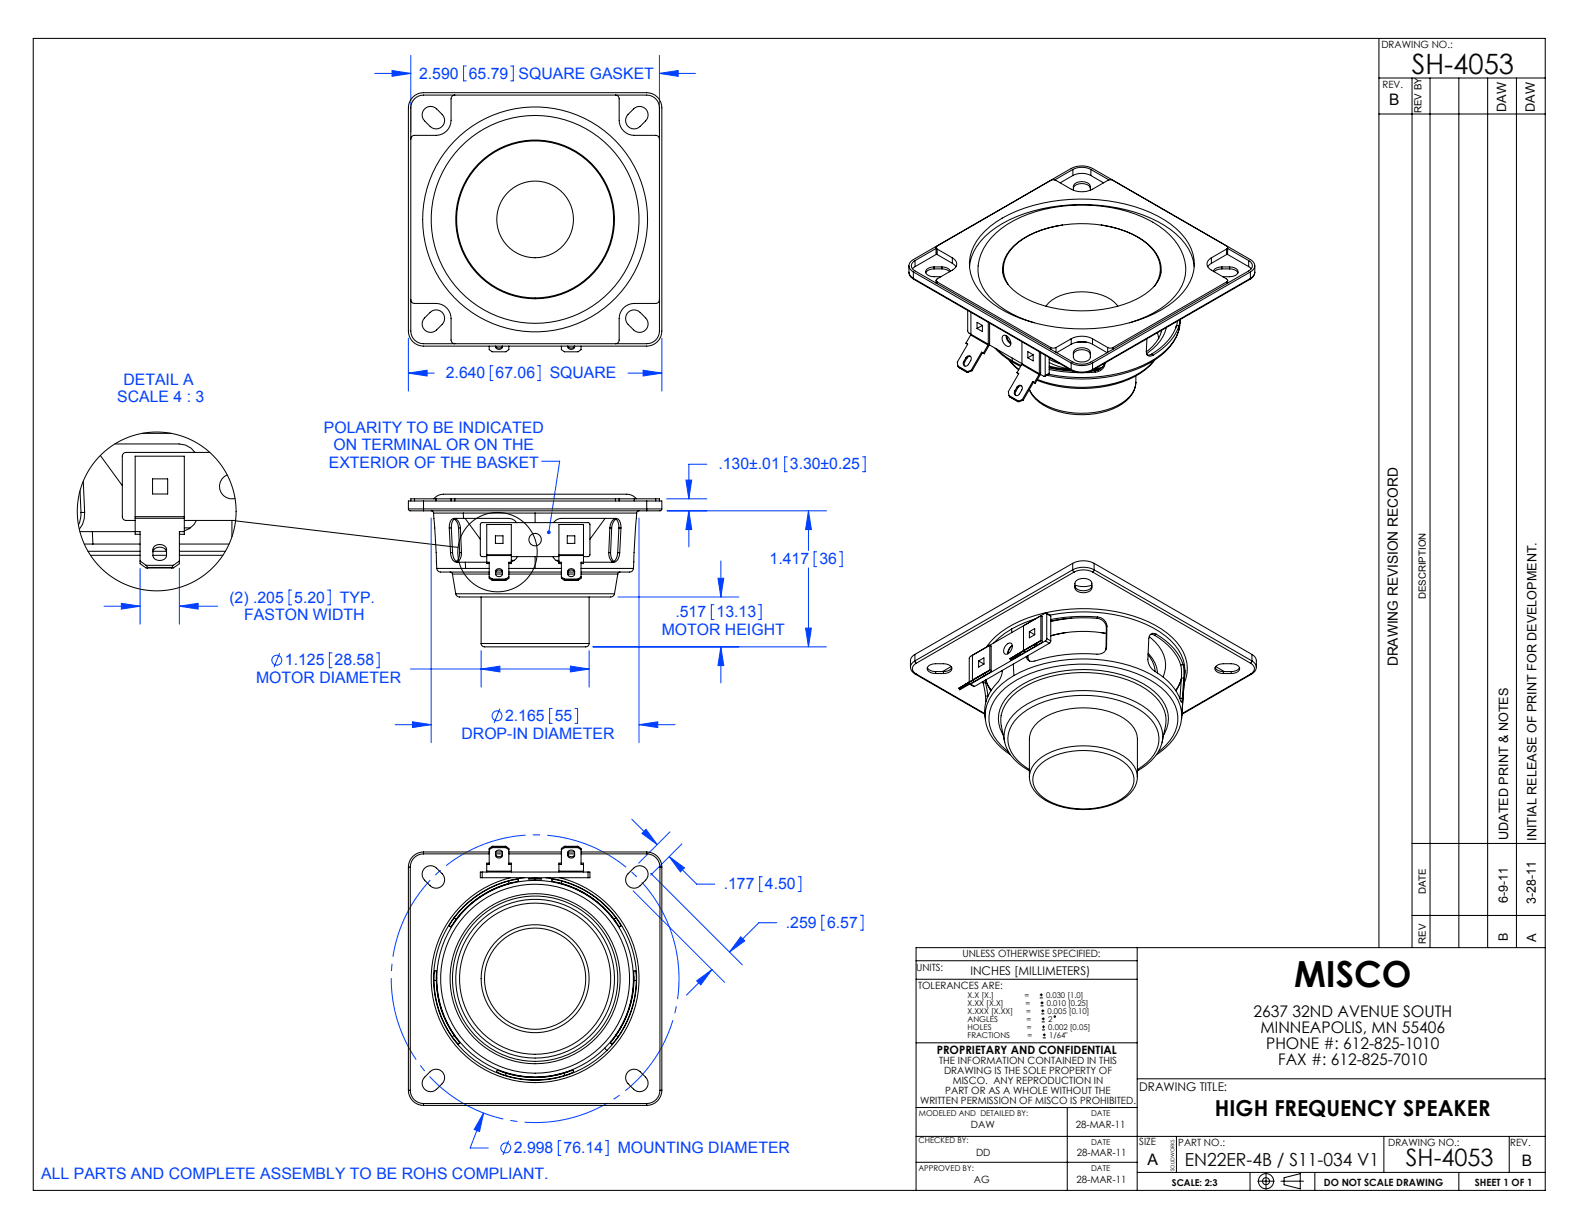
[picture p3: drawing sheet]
<svg xmlns="http://www.w3.org/2000/svg" width="279mm" height="216mm" viewBox="0 0 279 216" stroke-linecap="round" stroke-linejoin="round" font-family="sans-serif">
<g fill="none" stroke="#0040ff" stroke-width=".18">
<path d="M66.1 13h6.4M69.2 12.4l3.3 .6-3.3 .5zM72.5 9.8v13.5M82.2 11.6h-.4v2.7h.4M90.1 11.6h.4v2.7h-.4M116.3 13l3.3-.6v1.1zM116.3 9.8v13.5M116.3 13h6.4M72 59.7v9.3M116.7 59.7v9.3M72 65.8l3.3-.5v1zM72 65.8h4.6"/>
<path d="M87 64.5h-.5v2.6h.5M94.8 64.5h.5v2.6h-.5M110.8 65.8h5.9M113.4 65.3l3.3 .5-3.3 .5zM76.1 91.4v39.6M95.5 81.4h3.2l-1.9 12.5M112.7 91.4v39.6M117.6 88h7.1M117.7 90.1h28.1M121 84.7h1l-.5 3.3zM121.5 90.1l.5 3.3h-1zM121.5 90.1v6.4"/>
<path d="M124.7 81.9h-3.2v6.1M127.2 99v6.3M138.9 80.6h-.5v2.6h.5M142.6 90.1l.5 3.3h-1zM142.6 90.1v7M144.1 97.3h-.5v2.6h.5M148.1 97.3h.4v2.6h-.4M152.1 80.6h.5v2.6h-.5M18.4 106.9h6.3M21.4 106.4l3.3 .5-3.3 .5zM24.7 100.2v9.9M31.6 106.9l3.3-.5v1z"/>
<path d="M31.6 100.2v9.9M31.6 106.9h6.8M49.3 115.2l-1 2.5M51.4 104.1h-.4v2.6h.4M57.8 104.1h.4v2.6h-.4M58.6 115.2h-.5v2.6h.5M66.4 115.2h.5v2.6h-.5M72.4 118h31.5M84.9 118l3.3-.5v1zM84.9 114.8v6.4M100.6 117.5l3.3 .5-3.3 .5zM103.9 114.8v6.4"/>
<path d="M104.6 114.1h41.2M109 105.3h21.3M125.9 106.7h-.4v2.6h.4M126.6 102h1.1l-.5 3.3zM127.2 114.1l.5 3.3h-1.1zM127.2 114.1v6.4M133.8 106.7h.4v2.6h-.4M142.1 110.8h1l-.5 3.3zM142.6 100.2v13.9M69.7 127.8h6.4M72.8 127.3l3.3 .5-3.3 .5zM88.2 125l-1 2.5"/>
<path d="M97.4 125h-.5v2.6h.5M101.4 125h.5v2.6h-.5M112.7 127.8l3.3-.5v1zM112.7 127.8h6.4M111.4 144.5l4.5 4.5M111.7 157.1l16.1 16.2M113.9 146.3l2 2.7-2.7-2zM114.8 154l16.1 16.2M118 151.1l2.7 2-.7 .7zM118 151.1l4.9 4.9h3.2M118.2 146.7l-5.5 5.5M120.3 148.9l-5.5 5.5"/>
<path d="M134.5 154.6h-.5v2.7h.5M140.8 154.6h.5v2.7h-.5M122.9 173l2.7-2-2 2.7zM125.6 171l-4.5 4.5M130.7 165.2l.7 .8-2.7 1.9zM137 162.8h-3.1l-5.2 5.1M145.4 161.4h-.4v2.7h.4M151.8 161.4h.4v2.7h-.4M85.3 196.3l-.7 3.3-1-.4zM85.3 196.3l-2.4 6.2h3.2M89.7 201.2l-1 2.5M98.9 201.2h-.4v2.6h.4"/>
<path d="M106.8 201.2h.5v2.6h-.5"/>
<circle cx="48.8" cy="116.5" r=".87"/>
<circle cx="87.7" cy="126.3" r=".87"/>
<circle cx="89.2" cy="202.5" r=".87"/>
</g>
<g fill="none" stroke="#000" stroke-width=".18">
<path d="M5.9 6.8h266.7v203.2h-266.7zM243.2 6.8v160.4M243.2 13.8h29.4M249.1 13.8v153.4M252.2 13.8v153.4M257.3 13.8v153.4M262.4 13.8v153.4M267.5 13.8v153.4M243.2 20.1h29.4M41.5 91.9l39.3 4.7M249.1 148.8h23.5M161.6 172.7h39"/>
<path d="M161.6 169.5h39M183.4 176h.5M183.4 175.5h.5M183.5 177.4h.6M183.5 176.9h.6M183.7 178.8h.5M183.7 178.3h.5M183.7 175.2v.5M183.7 179.7h.6M183.8 176.6v.6M183.9 178v.6M184 179.4v.6"/>
<path d="M200.6 167.2v42.8M249.1 161.5h23.5M272.6 167.2h-111v42.8M161.6 183.9h39M161.6 195.4h39M183.7 180.3h.6M183.8 181.7h.5M183.8 181.1h.5M183.9 183.1h.6M183.9 182.5h.6M184.1 180.9v.5M184.2 182.3v.5"/>
<path d="M188.3 195.4v14.6M200.6 190.3h72M161.6 200.4h111M161.6 205h39M200.6 206.8h72M207.5 200.4v6.4M220.5 206.8v3.2M221.9 208.3h2.9M223.3 206.9v2.9M225.9 208.3h4M226.5 207.7l2.9-.7v2.7l-2.9-.7zM231.9 206.8v3.2"/>
<path d="M244.1 200.4v6.4M257.3 206.8v3.2M266.2 200.4v6.4"/>
<circle cx="87.8" cy="97.4" r="7"/>
<circle cx="186.1" cy="179.3" r=".13"/>
<circle cx="223.3" cy="208.3" r="1.34"/>
<circle cx="223.3" cy="208.3" r=".62"/>
</g>
<path d="M118.7 165.2a25.4 25.4 0 0 0-42.5-10.2 25.4 25.4 0 0 0 11.6 42.1 25.4 25.4 0 0 0 31.2-30.5l-.3-1.4" fill="none" stroke="#0040ff" stroke-width=".18" stroke-dasharray="15.2 1.3 1.3 1.3" stroke-dashoffset="4.1" stroke-linecap="butt"/>
<g fill="#0040ff">
<path d="M96.6 93.6a.34 .34 0 0 1 .5 .2 .34 .34 0 0 1-.3 .4v-.3v.3a.34 .34 0 0 1-.3-.2 .34 .34 0 0 1 .1-.4z"/>
<path d="M85.3 196.3l-.7 3.3-1-.4z"/>
<path d="M100.6 117.5l3.3 .5-3.3 .5zM84.9 118l3.3-.5v1zM142.6 90.1l.5 3.3h-1zM142.1 110.8h1l-.5 3.3zM121.5 90.1l.5 3.3h-1zM121 84.7h1l-.5 3.3zM72.8 127.3l3.3 .5-3.3 .5zM112.7 127.8l3.3-.5v1zM126.6 102h1.1l-.5 3.3zM127.2 114.1l.5 3.3h-1.1zM116.3 13l3.3-.6v1.1zM69.2 12.4l3.3 .6-3.3 .5zM113.4 65.3l3.3 .5-3.3 .5zM72 65.8l3.3-.5v1zM130.7 165.2l.7 .8-2.7 1.9zM122.9 173l2.7-2-2 2.7zM118 151.1l2.7 2-.7 .7zM113.9 146.3l2 2.7-2.7-2zM21.4 106.4l3.3 .5-3.3 .5zM31.6 106.9l3.3-.5v1z"/>
</g>
<g fill="none" stroke="#000" stroke-width=".18">
<path d="M72.8 17.1a2.67 2.67 0 0 1 1.9-.8h39.4a2.67 2.67 0 0 1 2.6 2.7v39.4a2.67 2.67 0 0 1-2.6 2.7h-39.4a2.67 2.67 0 0 1-2.7-2.7v-39.4a2.67 2.67 0 0 1 .8-1.9zM73.1 17.4a2.24 2.24 0 0 1 1.6-.6h39.4a2.24 2.24 0 0 1 2.2 2.2v39.4a2.24 2.24 0 0 1-2.2 2.2h-39.4a2.24 2.24 0 0 1-2.2-2.2v-39.4a2.24 2.24 0 0 1 .6-1.6zM74.9 19.2a1.5 1.5 0 0 1 2.1 0 2.37 2.37 0 0 1 1.4 2.4 1.5 1.5 0 0 1-2.5 .7 2.37 2.37 0 0 1-1.4-2.4zM80.2 16.8a.66 .66 0 0 0-.6 .6v3.8a2.66 2.66 0 0 1-2.7 2.7h-3.8a.66 .66 0 0 0-.6 .6M108.6 16.8a.66 .66 0 0 1 .6 .6v3.8a2.66 2.66 0 0 0 2.7 2.7h3.8a.66 .66 0 0 1 .6 .6M110.8 20.2a2.38 2.38 0 0 1 2.4-1.4 1.5 1.5 0 0 1 .7 2.5 2.37 2.37 0 0 1-2.4 1.4 1.5 1.5 0 0 1-.7-2.5zM187.4 39.7a15.8 15.8 0 0 0-8.6 3.7 5 5 0 0 0-1.5 6 10.3 10.3 0 0 0 5.8 4.2 23.5 23.5 0 0 0 18.1-1.2 6.1 6.1 0 0 0 3.6-4.7 6.2 6.2 0 0 0-3.1-5.3 17.2 17.2 0 0 0-7.4-2.7M187.4 39.7h.1M189.2 29.9a3.5 3.5 0 0 1 3.2 0M189.2 31a3.5 3.5 0 0 1 3.2 0M189.2 29.9l-3.2 1.8M189.2 31l-2.2 1.3"/>
<path d="M189.2 29.9v1.1M189.3 33.6v-.7a1.55 1.55 0 0 1 2-.8 1.08 1.08 0 0 1 1 .8v.7M189.3 33.2a1.55 1.55 0 0 1 2-.8 1.08 1.08 0 0 1 1 .8M192.4 29.9l3.2 1.8M192.4 31l2.3 1.3M192.4 29.9v1.1M194.2 39.7h.1M196.3 31.8h-.8l-2.8 1.6a4.2 4.2 0 0 1-3.8 0l-2.7-1.6h-.8l-20.1 11.6a.28 .28 0 0 0-.2 .3 .28 .28 0 0 0 .2 .2M72.5 52.9a.66 .66 0 0 0 .6 .6h3.8a2.66 2.66 0 0 1 2.7 2.7v3.8a.66 .66 0 0 0 .6 .6M75.9 55.1a1.5 1.5 0 0 1 2.1 0 1.5 1.5 0 0 1 0 2.1 2.38 2.38 0 0 1-2.4 1.4 1.5 1.5 0 0 1-.7-2.5zM110.8 55.1a1.5 1.5 0 0 1 2.1 0 2.38 2.38 0 0 1 1.4 2.4 1.5 1.5 0 0 1-2.5 .7 2.38 2.38 0 0 1-1.4-2.4zM116.3 52.9a.66 .66 0 0 1-.6 .6h-3.8a2.66 2.66 0 0 0-2.7 2.7v3.8a.66 .66 0 0 1-.6 .6"/>
<path d="M160.3 48a1.33 1.33 0 0 0 .8 1.1M160.3 46.9v1.1M160.3 48a1.42 1.42 0 0 0 .9 1.3M161.1 48a1.15 1.15 0 0 1-.8-1.1 1.15 1.15 0 0 1 .8-1.1l27.8-16.1a4.2 4.2 0 0 1 3.8 0l27.9 16.1a1.15 1.15 0 0 1 .7 1.1 1.15 1.15 0 0 1-.7 1.1M161.1 49.1l.1 .2M161.1 48l27.8 16M161.1 49.1l27.8 16.1M161.1 48v1.1M161.2 49.3l27.8 16M161.4 46a.97 .97 0 0 0-.7 .9 .97 .97 0 0 0 .7 .9l27.8 16.1a3.5 3.5 0 0 0 3.2 0l27.9-16.1a.97 .97 0 0 0 .6-.9 .97 .97 0 0 0-.6-.9M161.4 47l-.5 .4M161.4 46v1"/>
<path d="M164.8 47.1a1.41 1.41 0 0 0-1.5 .8 1.24 1.24 0 0 0 1.5 .9h1.2M164.8 47.4a1.56 1.56 0 0 0-1.5 .7M164.8 47.1h1.3M164.8 47.1v.3M164.8 47.4h1.3M165.1 43.7v.9l.2 .3M165.1 49.5v.4M165.1 43.8l-3.7 2.2M165.2 44.8l-3.8 2.2M165.3 43.9l2.7 1.6M165.3 49.7l20 11.6M165.3 44.9l2.7 1.5"/>
<path d="M165.3 43.9v1M165.3 49.7v.3M166.1 47.1a1.49 1.49 0 0 1 1.5 .8M166.1 47.4a1.75 1.75 0 0 1 1.4 .5M166.1 47.1v.3M168 45.5a1.15 1.15 0 0 1 .8 1.1 1.15 1.15 0 0 1-.8 1l-2.7 1.6a.28 .28 0 0 0-.2 .3 .28 .28 0 0 0 .2 .2M168 46.4l.6 .6M168 45.5v.9M170.7 54.8l.1 3.8 3.5 2.1M171 47a9.5 9.5 0 0 1 4.7-6.8 29.3 29.3 0 0 1 19.7-3.8 21.8 21.8 0 0 1 12.9 5.8 8 8 0 0 1 2.3 4.8M171.2 59.1l-.8 1.4 .3 .2-1.8 3.2 .1 .7M171.2 59.1l3.1 1.8"/>
<path d="M171.3 55.1l-.1 4M172.5 46.9a7.4 7.4 0 0 0 2.8 6.3 18.2 18.2 0 0 0 7.1 3.7M172.5 46.9a9.5 9.5 0 0 1 4.1-6.6 25.3 25.3 0 0 1 17.9-3.9 20.3 20.3 0 0 1 11.9 5.1 7.7 7.7 0 0 1 2.1 8.9 13.4 13.4 0 0 1-7.5 5.9l-1.7 .6M173.3 57.4v1.1l-1-.6M173.3 57.4l-1-.5v1M173.3 57.4l-1 .5M173.7 40.8a22.9 22.9 0 0 1 13.4-5.5 29.7 29.7 0 0 1 18.3 3.5 10 10 0 0 1 5.2 7 8.4 8.4 0 0 1-3.6 7.4 25.8 25.8 0 0 1-15.8 4.8 27.5 27.5 0 0 1-16.1-4.4 8.6 8.6 0 0 1-4-8.2 8.6 8.6 0 0 1 2.6-4.6zM174.3 56.9v3.8M174.6 57l-.1 3.7-.9 1.7M176.8 59.3l.2-.1a1.33 1.33 0 0 1 1.1 1.8 1.12 1.12 0 0 1-1.3-1.1zM177.5 59.2a1.67 1.67 0 0 0 .8 1.4M177.6 59.3l.3 .8 .4 .4"/>
<path d="M177.8 50.2a5.1 5.1 0 0 1 1.1-6.8 17.4 17.4 0 0 1 11.6-4 18.3 18.3 0 0 1 11.9 3.6 5.3 5.3 0 0 1 1.5 7l-.3 .5M184.5 54a6.9 6.9 0 0 1 5.2-2.5 9.3 9.3 0 0 1 6.8 1.8l.7 .7M188.9 59.8a4.2 4.2 0 0 1 3.8 0M188.9 59.8l-2.6 1.5M188.9 59.8v.9M192.7 59.8l2.7 1.5M192.7 59.8v.9M202.3 59.8l-.1 2.2a.68 .68 0 0 0 .8 .8l.4-.1M204.2 58.7l.2 1.1M204.9 58.3a5.9 5.9 0 0 1-2.7 3.8M205.7 57.8a7.6 7.6 0 0 1-3.4 4.6M207.4 57.5v.4"/>
<path d="M207.5 57.4a9.5 9.5 0 0 1-4.4 5.1M207.5 57.4l.5 .1M207.7 56.6l-.2 .8M208 57.5a9.8 9.8 0 0 1-4.6 5.2M208 57.8a9.7 9.7 0 0 1-5.1 6.2 26.9 26.9 0 0 1-18.2 2.2M208.2 56.4l-.2 1.1M208.2 56.4a7.5 7.5 0 0 1-3.4 6.1 23.5 23.5 0 0 1-15 4.1l-3.1-.3-1.7-.3M213.7 45.5a1.15 1.15 0 0 0-.8 1.1 1.15 1.15 0 0 0 .8 1l2.7 1.6a.28 .28 0 0 1 .1 .3 .28 .28 0 0 1-.1 .2M213.7 46.4l-.7 .6M213.7 45.5v.9M215.5 47.1a1.49 1.49 0 0 0-1.5 .8M215.5 47.4a1.75 1.75 0 0 0-1.3 .5"/>
<path d="M215.5 47.1h1.4M215.5 47.1v.3M215.5 47.4h1.4M216.4 43.4a.28 .28 0 0 1 .1 .3 .28 .28 0 0 1-.1 .2M216.4 43.9l-2.7 1.6M216.4 49.7l-20.1 11.6M216.4 43.9v1M216.4 49.7v.3M216.4 44.9l-2.7 1.5M216.4 44.8l3.9 2.2M216.5 43.7v.9l-.1 .3M216.5 49.5v.4"/>
<path d="M216.5 43.8l3.8 2.2M216.9 47.1a1.41 1.41 0 0 1 1.5 .8 1.24 1.24 0 0 1-1.5 .9h-1.2M216.9 47.4a1.56 1.56 0 0 1 1.5 .7M216.9 47.1v.3M220.3 47l.4 .4M220.3 46v1M220.5 49.3l-27.9 16M220.6 49.1l-.1 .2M220.6 48l-27.9 16M220.6 48v1.1M220.6 49.1l-27.9 16.1M221.3 48a1.36 1.36 0 0 1-.8 1.3"/>
<path d="M221.3 48a1.33 1.33 0 0 1-.7 1.1M221.3 46.9v1.1M20.3 78.3h11.3l1.1 .2 1 .6 .7 .7M25.1 76.4h5.1M37 79.8h-14.8a.67 .67 0 0 0-.6 .7v10.6a.67 .67 0 0 0 .6 .7h1.6M86.3 61.1v.6l.5 .4h2.4l.6-.4v-.6M87.4 61.1a.6 .6 0 0 0 .6 .5 .6 .6 0 0 0 .6-.5M87.4 61.1a.68 .68 0 0 0 1.2 0M99 61.1v.6l.6 .4h2.4l.5-.4v-.6M100.2 61.1a.6 .6 0 0 0 .6 .5 .6 .6 0 0 0 .6-.5 .69 .69 0 0 1-1.2 0M169 64.6l1.7 .9M169 64.6l.1 .2"/>
<path d="M169.1 64.8l1.5 .9M169.1 64.8h.1M170 63.8l.2 .1M170.2 63.9l-.1 .4 .1 .3M170.4 63.1a.5 .5 0 0 1 .7-.3 .5 .5 0 0 1 .1 .8l-.4 .7a.5 .5 0 0 1-.7 .2 .5 .5 0 0 1-.1-.7M170.4 63.1l.2 .1M170.4 63.1l-.4 .7M170.6 63.2l-.4 .7M170.7 65.5l-.1 .2M171.2 62.9h-.3l-.3 .3M171.3 65.3l.2 .1M171.3 65.3l-.6 .2"/>
<path d="M171.5 65.4l-.9 .3M173.3 62.2l-1.8 3.2M173.6 62.4l-.5-.3-1.8 3.2M174.3 60.9l-.9 1.4 .2 .1M174.3 60.7v.2M174.5 60.8l8.8 5.1M175.5 61.4a13.6 13.6 0 0 0 4.5 3.2M175.8 61.6l1.6 1.3 1.2 .8M178 63.5l1.7 1.7M178 69.8l1.7 .9M178 69.8l.1 .2M178.1 70l1.5 .9"/>
<path d="M178.1 70h.1M178.1 63.6l1.6 1.6M178.5 63.2l.1 .5M178.6 63.7l1.5 .8M179 69l.2 .1M179.2 69.1l-.1 .4 .1 .3M179.4 68.3a.5 .5 0 0 1 .7-.3 .5 .5 0 0 1 .1 .8l-.4 .7a.5 .5 0 0 1-.7 .2 .5 .5 0 0 1-.1-.7M179.4 68.3l-.4 .7M179.4 68.3l.2 .1M179.6 68.4l-.4 .7M179.7 70.7l-.1 .2M180.2 68.1h-.3l-.3 .3"/>
<path d="M180.2 64.3l-.8 1.4 .3 .2-1.8 3.2 .1 .7M180.2 64.3l3.1 1.8M180.3 60.3l-.1 4M180.3 70.5l-.6 .2M180.3 70.5l.2 .1M180.5 70.6l-.9 .3M182.2 62.6l-.9-.6v1.1M182.2 62.6v1.1l-.9-.6M182.2 62.6l-.9 .5M182.3 67.4l-1.8 3.2M182.6 67.6l-.5-.3-1.8 3.2M183.3 66.1l-.9 1.4 .2 .1"/>
<path d="M183.3 65.9v.2M183.3 62v3.9M183.5 66l.7 .4 .2-.2M183.6 62.2v3.7l-1 1.7M184.4 62.6v3.6M185.1 64.6l3.7 .6M185.1 63.4l1.9 .8M185.1 65.8l-.8 .6M185.1 65.2l2.5 .4 2.7 .1M185.1 64.9l4.1 .6M185.1 63.9a11.1 11.1 0 0 0 3.4 1.2M185.1 64.8l3.9 .6"/>
<path d="M185.1 63.1v2.7M185.1 65.8l-.7 .4M185.3 61.3l.5 .1 .5-.1M185.3 61.3v.3M186.3 61.3v.8M188.9 64a4.2 4.2 0 0 0 3.8 0M188.9 65.2a4.2 4.2 0 0 0 3.8 0M188.9 65.2l.1 .1M188.9 64v1.2M188.9 60.7a4.2 4.2 0 0 1 3.8 0M188.9 60.7l-2.5 1.5M189 65.3a4 4 0 0 0 3.6 0"/>
<path d="M189.3 62.5a1.55 1.55 0 0 1 2-.8 1.08 1.08 0 0 1 1 .8M189.6 61.7a2.1 2.1 0 0 1 2.7 .2 1.44 1.44 0 0 1-.3 1.6 2.1 2.1 0 0 1-2.6-.2 1.44 1.44 0 0 1 .2-1.6zM190 60.3h1.7M192.7 60.7l2.6 1.5M192.7 65.2l-.1 .1M192.7 64v1.2M193.1 65.4l-.6 .1M193.1 65.4l.1 .2M193.2 65.6l-1.6 .1M193.8 65.3l-1.2 .1M194.1 65.1l-1.2 .1M194.5 64.8l-1.4 .3"/>
<path d="M194.7 64.2l.1-.1a1.71 1.71 0 0 1-1.7 1.3M194.9 64v.1M194.9 64.1a1.72 1.72 0 0 1-1.7 1.5M195.4 61.3l.5 .1 .4-.1M195.4 61.3v.8M196.3 61.3v.3M200.3 67.5a5.1 5.1 0 0 1-3.3 4.3 14.2 14.2 0 0 1-13.7-.9 5 5 0 0 1-1.7-2.2M200.4 67.5a4.9 4.9 0 0 1-3.3 4 14.8 14.8 0 0 1-13.6-.6 5.2 5.2 0 0 1-1.9-2.2M200.4 66.3v1.2M203.1 62.5l-.6 .1-.3-.1M203.1 62.5l.3 .2M203.6 63.5a12.6 12.6 0 0 1-6.9 4.1 23.1 23.1 0 0 1-13.7-.7"/>
<path d="M203.7 63.5a12.7 12.7 0 0 1-8.1 4.5 22.5 22.5 0 0 1-12.7-.9M14.1 93.8h2.2M14.1 86.6l.2 3.8M14.3 90.4v.7l-.5 1.5M14.3 90.4h.6M14.7 84.9l.2 5.5M14.9 96h1.5M14.9 90.4a3.6 3.6 0 0 1-.9 2.9M15.5 97.2h9.2M16 97.9h8.7M16.3 93.8h8.4v5.6l1.1 .8h4.8l1-.8v-5.6h.9M16.3 93.8l.1 2.2"/>
<path d="M16.4 96h8.3M17.7 80.3l3.9 5.4M23.8 91.1v.3M23.8 91.1v-10.6h8.7v10.6M23.8 91.4v2.8h.9M23.8 91.4h8.7M23.8 91.1h8.7M24.7 99l1.1 .7M25.8 99.7h4.8M25.8 99.7l.2 .4M26.9 84.5h2.7v2.6h-2.7zM27 97.4a1.27 1.27 0 0 1 1.2-.9 1.27 1.27 0 0 1 1.2 .9"/>
<path d="M27 97.9h2.4M27 97.2h2.4M27.3 96.3a1.31 1.31 0 0 1 2.1 .6v1.1a1.27 1.27 0 0 1-1.2 .9 1.27 1.27 0 0 1-1.2-.9v-1.1zM30.6 99.7l-.3 .4M31.6 97.2h8.2M31.6 96h8.8M31.6 97.9h7.7M31.6 99l-1 .7M32.5 93.1h1M32.5 91.1v.3M32.5 91.4v2.8h-.9M32.5 91.8h9.1"/>
<path d="M34.6 91.8l-.3 .7-.9 .7-.9 .4M40.1 83.8a2.18 2.18 0 0 0-1.3 2.7 2.18 2.18 0 0 0 2.7 1.4M40.9 91.8v2.9M72 89.8h2.7M72 89.8l.3 .3h2.4M73.1 88h-.6v.4M73.1 88h3.8M73.1 88v.4M74.7 88.4h-2.7v1.4M74.7 89.8v.3M74.7 88.4v1.4M74.7 89.8h39.4"/>
<path d="M74.7 90.1h39.4M74.7 88.4h39.4M76.1 90.1l.2 .1 .2 .3M76.5 90.5l.5 9.8M76.5 90.5h5.2M76.5 88a3.5 3.5 0 0 1 3-.8h29.8a3.5 3.5 0 0 1 3 .8M76.9 88h2.7M76.9 88v.4M79.2 93.1l.3 4.4M79.2 93.1h.4M79.5 97.5a1.39 1.39 0 0 0 1.4 1.7h1.2M79.5 97.5h.3"/>
<path d="M79.6 88h.6M79.6 88v.4M79.6 93.1l.2 4.4M79.8 97.5a1.62 1.62 0 0 0 1.1 1.7M80.1 91.6a1.84 1.84 0 0 1 .8 1.5M80.2 88h28.4M80.2 88v.4M80.3 91.5a1.58 1.58 0 0 1 .9 1.6M80.5 91.4a1.31 1.31 0 0 0-.9 1.7M80.9 93.1l.2 4.4M80.9 93.1h.3M81.1 97.5a1.81 1.81 0 0 1-.6 1.5"/>
<path d="M81.1 97.5h.3M81.2 93.1l.2 4.4M81.4 97.5a1.66 1.66 0 0 1-.8 1.6M81.7 90.5h12.7M81.7 90.5l.1 .9M81.8 91.4h6.8a2.29 2.29 0 0 1 2.5 .8M81.8 91.4h-.9a1.33 1.33 0 0 0-1.7 1.7M82 91.4l2.7 3.7M82.1 99.2h4.2v2.8l.5 .4h2.4l.6-.4v-2.8h.4M82.1 99.2v1.1M85.9 97.8v.2M85.9 98.2h-.9l-.3-.3v-5.4l.2-.3h18.9l.3 .3-.1 5.4-.2 .3h-.9"/>
<path d="M85.9 97.8v-5.3h4.3v5.3M85.9 98v1.4h.4M85.9 98h4.3M85.9 97.8h4.3M87.4 94.5h1.3v1.4h-1.3zM90.2 98.8h.5M90.2 97.8v.2M90.2 98v1.4h-.4M90.2 98.2h8.4M91.2 98.2l-.6 .7-.4 .2M94.4 90.5h17.9M94.4 90.5v1.7"/>
<path d="M94.4 98.2v2.1M97.5 98.2a1.52 1.52 0 0 0 1.1 .9M97.7 92.2a1.62 1.62 0 0 1 1.3-.8h9.7a1.31 1.31 0 0 1 .8 1.7M98.1 98.8h.5M98.6 97.8v.2M98.6 98h4.3M98.6 97.8v-5.3h4.3v5.3M98.6 98v1.4h.4M98.6 97.8h4.3M100.1 94.5h1.3v1.4h-1.3zM102.9 97.8v.2M102.9 98v1.4h-.4"/>
<path d="M106.7 91.4l-2.6 3.7M107.4 97.5a1.68 1.68 0 0 0 .7 1.6M107.4 97.5h.3M107.6 93.1l-.2 4.4M107.6 93.1h.3M107.7 97.5a1.68 1.68 0 0 0 .6 1.5M107.9 93.1l-.2 4.4M108.3 91.4a1.05 1.05 0 0 1 .8 1.2l.1 .5M108.5 91.5a1.6 1.6 0 0 0-.9 1.6M108.6 88h.6M108.6 88v.4M108.6 91.6a1.98 1.98 0 0 0-.7 1.5"/>
<path d="M109 97.5a1.7 1.7 0 0 1-1.1 1.7M109 97.5h.3M109.2 93.1l-.2 4.4M109.2 93.1h.3M109.2 88h2.7M109.2 88v.4M109.3 97.5a1.62 1.62 0 0 1-1 1.7h-5.8v2.8l-.5 .4h-2.4l-.6-.4v-2.8h-.4M109.5 93.1l-.2 4.4M111.9 88h3.8M111.9 88v.4M112.3 90.5l-.6 9.8M112.7 90.1l-.3 .1-.1 .3"/>
<path d="M114.1 89.8v.3M114.1 89.8h2.6M114.1 88.4h2.6v1.4M114.1 88.4v1.4M115.7 88h.6v.4M115.7 88v.4M116.7 89.8l-.2 .3h-2.4M189.2 99.4a4.2 4.2 0 0 1 3.8 0M189.2 99.4v1.1M189.2 99.4l-27.8 16M193 99.4v1.1M193 99.4l27.8 16"/>
<path d="M26 100.1h4.3M26 100.1v.1M30.3 100.1v.1M77 100.3a.92 .92 0 0 0 1.3 .6h8M77 100.3h5.1M79.4 100.9l.3 .1 .1 .3M79.8 101.3h6.5M79.8 101.3l.6 3.4M80.4 104.7a.93 .93 0 0 0 1.2 .6h26.1a.68 .68 0 0 0 .7-.6M80.4 104.7h28M82.1 100.3h4.2M84.9 113.5a.73 .73 0 0 0 1 .6h17a.75 .75 0 0 0 1-.6"/>
<path d="M84.9 113.5h19M84.9 105.3v8.2M86.3 101.8l.5 .3M86.8 102.1h2.4M86.8 102.1l.2 .2M87 102.3h2.1M87 102.3v.1M87.4 101a.64 .64 0 0 1 .6-.5 .64 .64 0 0 1 .6 .5M87.4 101.3h1.2M87.4 100.9h1.2M87.6 100.4l.4-.1a.54 .54 0 0 1 .6 .4v.6a.64 .64 0 0 1-.6 .4 .64 .64 0 0 1-.6-.4v-.6zM89.1 102.3v.1"/>
<path d="M89.2 102.1l-.1 .2M89.8 100.9h9.2M89.8 100.3h4.6M89.8 101.3h9.2M89.8 101.8l-.6 .3M94.4 100.3h4.6M99 101.8l.6 .3M99.6 102.1h2.4M99.6 102.1l.1 .2M99.7 102.3h2.1M99.7 102.3v.1M100.2 101a.64 .64 0 0 1 .6-.5 .64 .64 0 0 1 .6 .5"/>
<path d="M100.2 101.3h1.2M100.2 100.9h1.2M100.3 100.4l.5-.1a.54 .54 0 0 1 .6 .4v.6a.64 .64 0 0 1-.6 .4 .64 .64 0 0 1-.6-.4v-.6zM101.8 102.3v.1M102 102.1l-.2 .2M102.5 100.3h9.2M102.5 101.3h6.5M102.5 101.8l-.5 .3M103.9 105.3v8.2M109 101.3l-.6 3.4M109.4 100.9l-.3 .1-.1 .3M111.7 100.3a.92 .92 0 0 1-1.2 .6h-8"/>
<path d="M161.4 116.6a1.24 1.24 0 0 0-.8 1.2 1.24 1.24 0 0 0 .8 1.1M161.4 116.6l.2 .4M161.4 115.4a1.33 1.33 0 0 0-.8 1.1v1.2M161.4 115.4v1.2M161.4 118.9l12.3 7.1M161.6 117a1.01 1.01 0 0 0-.7 .9 1.01 1.01 0 0 0 .7 1M161.6 118.9h-.2M161.6 118.9l12.1 7M163.6 117.8a1.37 1.37 0 0 0 1.4 .7M165 118.8a1.41 1.41 0 0 1-1.5-.9 1.24 1.24 0 0 1 1.5-.8 2.99 2.99 0 0 1 2.8 .6 .71 .71 0 0 1-.5 .9l-.9 .2M165 118.8h1.4M165 118.5v.3"/>
<path d="M165 118.5h1.4M166.4 118.5v.3M167.8 117.6l-1.6 .9M167.9 117.8a1.37 1.37 0 0 1-1.5 .7M171.5 119.9v.1M171.6 120l-2.4 1.3M171.6 120l.1 .3M172.6 116.6l1-.6v1.1M172.6 116.6v1.1l1-.6M172.6 116.6l1 .5M173.4 118.9l.2 .3M173.7 118.7l.2 .3"/>
<path d="M174 114.2a14.4 14.4 0 0 1 7.3-5.2 29.3 29.3 0 0 1 22.5 1.3 10 10 0 0 1 5.5 6.6 6.3 6.3 0 0 1-.4 3.7M174.6 118.3l-3.9 2.2M174.6 118.3l-3 1.7M174.6 118.2v.1M174.6 113.8l.2 .1v4.6l-3.7 2.1M174.6 118.2l-3.1 1.7M174.6 113.8v4.4M174.6 113.8l-3.1 1.8v4.3M176.7 118.3v.1M176.8 118.3a3.8 3.8 0 0 1-1.4 2.7l-.4 .6a6.5 6.5 0 0 0-1.3 3.7M177.5 113.7l.3-.2 .5-.1a1.31 1.31 0 0 1-.9 2 1.02 1.02 0 0 1 .1-1.7zM178.3 116.2l.1 .1"/>
<path d="M178.4 116.3v.1M178.4 111a13 13 0 0 0-3.1 2.4M178.4 111l.1 .6M178.6 113.9h-.1a1.7 1.7 0 0 0-.8 1.4M178.6 113.9h-.1a1.82 1.82 0 0 0-.7 1.4M178.7 117.1l.1 2.1M178.8 119.2a9.5 9.5 0 0 0-5 6.1v1.7M179.3 115.5h.1M179.7 115.3l.9-.5-2.5 1.4 .2 .3 1.8-1.1M179.7 115.3h.1M179.8 115.4h.1M179.8 115.4l-1.5 .8"/>
<path d="M179.9 115.4h.2M179.9 115.4l-1.5 .9M179.9 115.1l-.1 .3M180.1 115l-.9 .6 .1-.1M180.5 114.7v.1M180.5 110.4v4.3M181.1 115.8l.2 .1M181.3 115.7v.2M181.3 115.9l.3 .7M181.6 111.4l.9 .6M181.6 111.4v1.1l.9-.5M181.6 111.4l.9-.5v1.1"/>
<path d="M182.4 113.7l.2 .3M182.6 114l-2.5 1.4M182.7 109.1l-1.8 .7-2.5 1.2M182.7 113.5l.2 .3M182.9 113.8l-.3 .2M183.6 113.1l-3 1.7 .1 .3M183.6 113.1l-5.4 3 .1 .1M183.6 113v.1M183.6 113v-4.4l.2 .1v4.5l-.9 .6M183.6 113l-3.1 1.7M184.4 113l-13.2 7.7M184.4 113l.7 .5"/>
<path d="M184.6 108.1l.7 .6M184.6 108.3v-.2h-.2l-13.2 7.7-.2 .4v4.1l-1.9 1.1M184.6 112.6l-.2 .4M184.6 108.3v4.3M184.6 112.6l.7 .4M184.6 108.3l.7 .4M185.1 113.5l-13.2 7.6M185.2 108.5a28.6 28.6 0 0 1 18.2 2.2 9.8 9.8 0 0 1 5.5 6.6l.1 1M185.3 113l-.2 .5M185.3 108.7v4.3M188 111.6l-2.7 .6a21.6 21.6 0 0 1 9.8-.5l-.9-.1M189.1 109l-3.8 .6"/>
<path d="M189.2 100.5a4.2 4.2 0 0 1 3.8 0M189.2 100.5l.3 .4M189.2 100.5l-27.8 16.1M189.5 100.9a3.6 3.6 0 0 1 3.3 0M189.5 100.9l-27.9 16.1M189.6 103.2a4.3 4.3 0 0 0 3 0M189.6 103.3a1.55 1.55 0 0 0 2 .9 1.08 1.08 0 0 0 1-.9M189.9 102.4a2.1 2.1 0 0 1 2.6 .2 1.44 1.44 0 0 1-.2 1.6 2.1 2.1 0 0 1-2.6-.2 1.44 1.44 0 0 1 .2-1.6zM192.8 100.9l27.8 16.1M193 100.5l-.2 .4M193 100.5l27.8 16.1M193.5 109.1a1.75 1.75 0 0 1 1.6 1.6"/>
<path d="M193.5 109.1a29.6 29.6 0 0 0-8.2 .4M193.6 108.8a1.74 1.74 0 0 1 1.6 1.6M193.6 108.8a30.4 30.4 0 0 0-8.3 .5M193.6 108.8l-.1 .3M195.1 114.4v.2M195.1 110.7v3.7M195.2 114.1a1.4 1.4 0 0 1-1.7 1.3 30.4 30.4 0 0 0-11.5 1.3 .94 .94 0 0 1-1-.9M195.2 114.1l-.1 .3M195.2 110.4v3.7M195.2 110.4l-.1 .3M202.5 115.5a5.1 5.1 0 0 1 1.3 2.9M202.5 115.2a5.4 5.4 0 0 1 1.7 3.5"/>
<path d="M202.7 112.3a6.1 6.1 0 0 1 2.6 6.6l-.2 .5M202.9 111.9l.8 .1M203.7 112a9.8 9.8 0 0 1 4.6 5.3M203.9 111.9a10 10 0 0 1 4.8 5.3M203.9 111.9a.82 .82 0 0 0-.9-.1 .82 .82 0 0 0-.4 .8l-.1 3.7a3 3 0 0 0 2 2.6 9.5 9.5 0 0 1 3.9 5l.2-.7M203.9 111.9l-.2 .1M208.3 117.3l.1 2.3M208.4 119.9l-1 2M208.4 119.7l-.5 1.3-.5 .8M208.4 119.6l-.3 3.6h.5M208.7 117.2l.1 2.4M208.7 117.2l-.4 .1"/>
<path d="M208.8 119.6l-.2 3.6M208.8 119.6h-.4M209 118.3l-.6 8.3a7.5 7.5 0 0 0-3.3-6.3 23.5 23.5 0 0 0-15-4.1 24.6 24.6 0 0 0-11.3 3M209 118.3v.4M214.3 117.8a1.37 1.37 0 0 0 1.5 .7M214.4 117.6l1.6 .9M215.8 118.8a1.41 1.41 0 0 1-1.5-.9 1.24 1.24 0 0 1 1.5-.8 2.99 2.99 0 0 1 2.8 .6 .71 .71 0 0 1-.5 .9l-.9 .2M215.8 118.8h1.4M215.8 118.5v.3M215.8 118.5h1.4M217.2 118.5v.3M218.6 117.8a1.37 1.37 0 0 1-1.4 .7"/>
<path d="M220.6 117a1.01 1.01 0 0 1 .7 .9 1.01 1.01 0 0 1-.7 1M220.6 118.9h.2M220.6 118.9l-12.1 7M220.8 118.9l-12.3 7.1M220.8 116.6l-.2 .4M220.8 115.4a1.33 1.33 0 0 1 .8 1.1v1.2M220.8 116.6a1.34 1.34 0 0 1 .8 1.1M220.8 115.4v1.2M221.6 117.7a1.35 1.35 0 0 1-.8 1.2M169.2 121.3l-.1 .1M169.2 121.3l.1 .1M169.3 121.4l.1 .1"/>
<path d="M169.4 121.5v.1M170.3 120.7h.1M170.7 120.5h.1M170.8 120.6l-1.5 .8M170.8 120.6h.1M170.9 120.6l-1.5 .9M170.9 120.6h.2M170.9 120.3l-.1 .3M171 120.7l.9 .4M171.1 120.6l-1.8 1.1-.2-.3M171.1 120.2l-.9 .6 .1-.1M171.2 120.7h-.2"/>
<path d="M171.2 120.7l.7 .4M173.4 120.2v.3M173.4 120.5l.4 2.3M173.7 125.3v.5M173.7 125.3l.1 1.3M173.8 120v.4M173.8 127a8.9 8.9 0 0 0 4.4 6.1M173.8 122.8l.1 1M173.8 120.4l.4 2.3M173.8 120.4l-.4 .1M174.2 122.7l.1 .1M174.2 122.7l-.4 .1"/>
<path d="M174.4 121.1l.4 .7M174.8 121.8l-.9-1.9 .3 1 .6 1M176.9 129.6a5.5 5.5 0 0 1 1-6.9 16.5 16.5 0 0 1 10.3-4.4 22.2 22.2 0 0 1 14.5 3 6.6 6.6 0 0 1 3.3 6.3l-.2 .8-.5 1.2M177.2 130.7v.1a10.4 10.4 0 0 1-.6-4.6 8 8 0 0 1 4.7-5.4 23 23 0 0 1 19.9 .1 7.8 7.8 0 0 1 4.4 5.3 11.1 11.1 0 0 1-.6 4.6M177.2 130.7a6.1 6.1 0 0 1 3.1-5.9 21.3 21.3 0 0 1 16.6-2.3 12 12 0 0 1 7.5 4.8 5 5 0 0 1 .6 3.5M177.2 130.7a7.7 7.7 0 0 0 4.4 5.3M181.6 135.7a6.6 6.6 0 0 1-3.8-5.4 6.3 6.3 0 0 1 3.4-5.1 20.6 20.6 0 0 1 19.6-.1 6.3 6.3 0 0 1 3.6 5.7 6.8 6.8 0 0 1-3.8 4.9M181.6 137.1v.1M183.1 127.4a13.6 13.6 0 0 1 11.3-2.2 8 8 0 0 1 6 3.9l.2 1.3v6.7a4.8 4.8 0 0 0-3.2-4.2 14.8 14.8 0 0 0-13.6 .6 4.4 4.4 0 0 0-2.2 3.6v-6.7a3.9 3.9 0 0 1 1.5-3zM183.1 135.2a10.8 10.8 0 0 1 8.3-2.8 11.2 11.2 0 0 1 7.4 2.5 3.4 3.4 0 0 1-.3 5.5 13 13 0 0 1-10.9 1.9 7.7 7.7 0 0 1-5.1-3.3 3.3 3.3 0 0 1 .6-3.8zM200.6 137a5.2 5.2 0 0 1-3.5 4.5 14.5 14.5 0 0 1-13-.5 4.9 4.9 0 0 1-2.5-3.8M204.4 132.6a7.1 7.1 0 0 0 3.2-7.2 10 10 0 0 0-5.9-6 26.3 26.3 0 0 0-22.4 .6 8.6 8.6 0 0 0-4.8 6.3 7.4 7.4 0 0 0 3.4 6.3"/>
<path d="M204.9 131a8.4 8.4 0 0 1-4.3 5M205 130.8v.2M208.4 126.6a8.2 8.2 0 0 1-3.6 6l-.9 .5M72 152.9h.4M72 152.9v39.4M72.4 152.9v39.4M74.7 150.6a2.33 2.33 0 0 0-2.3 2.3M74.7 150.3a2.67 2.67 0 0 0-2.7 2.6M74.7 150.3v.3M74.7 150.3h11.6M74.7 150.6h11.6M74.9 153.1a1.5 1.5 0 0 1 2.1 0 2.37 2.37 0 0 1 1.4 2.5 1.5 1.5 0 0 1-2.5 .6 2.37 2.37 0 0 1-1.4-2.4z"/>
<path d="M81.7 160a17.9 17.9 0 0 0 0 25.3 17.9 17.9 0 0 0 25.4 0M81.7 160h.1M85.1 153.8h-.4v1h.4M85.1 154.8h18.6M85.1 153.8v1M85.1 153.8h18.6M85.9 153.7v.1M85.9 152.5h.4v-2.8l.5-.4h2.4l.6 .4v2.8h.4M85.9 153.7h4.3M86.3 152.2h-.4v1.5M86.8 149.5h2.4M86.8 149.5l-.5 .4"/>
<path d="M87 149.3h.1M87 149.3h2.1M87 149.3l-.2 .2M87.4 150.7a.64 .64 0 0 0 .6 .4 .64 .64 0 0 0 .6-.4M87.4 150.6h1.2M87.4 150.3h1.2M87.6 150.1l.4-.2a.54 .54 0 0 1 .6 .5v.5a.64 .64 0 0 1-.6 .5 .64 .64 0 0 1-.6-.5v-.5zM89.1 149.3h.1M89.1 149.3l.1 .2M89.2 149.5l.6 .4M89.7 155.9a17.4 17.4 0 0 0-7.6 4.4M89.7 155.4l1.7-.3-.1 .3-1.6 .5"/>
<path d="M89.7 155.4a17.9 17.9 0 0 0-7.9 4.6M89.7 155.8a17.4 17.4 0 0 0-9.2 6.3M89.7 155.4v.4M89.8 152.2h.4v1.5M89.8 150.3h9.2M89.8 150.6h9.2M90.1 154.8a18.3 18.3 0 0 0-10.8 28.2 18.3 18.3 0 0 0 30.2 0 18.3 18.3 0 0 0-10.8-28.2M90.2 153.7v.1M90.5 155.6l-.8 .2M92.5 154.8a17.9 17.9 0 0 0-10.8 5.2M94.4 155.3a17.3 17.3 0 0 0-12.3 5.1M94.4 155.3a17.3 17.3 0 0 1 16 10.7 17.3 17.3 0 0 1-3.7 18.9"/>
<path d="M94.4 154.9l1.2 .1-1.2 .1M94.4 154.9l-1.2 .1 1.2 .1M94.4 154.8v.1M94.4 155.1v.2M96.3 154.8a17.9 17.9 0 0 1 15 11.9 17.9 17.9 0 0 1-4.2 18.6M98.3 155.7l.7 .1M98.6 153.7v.1M98.6 152.5h.4v-2.8l.6-.4h2.4l.5 .4v2.8h.4M98.6 153.7h4.3M99 152.2h-.4v1.5M99 155.9a18.5 18.5 0 0 1 10.3 7.6l.2-.2-.8-1.4M99 155.4a17.9 17.9 0 0 1 9.7 6.5"/>
<path d="M99 155.4l-1.6-.3v.3l1.6 .5M99 155.8a17.4 17.4 0 0 1 9.3 6.3M99 155.4v.4M99.6 149.5l-.6 .4M99.6 149.5h2.4M99.7 149.3h.1M99.7 149.3l-.1 .2M99.7 149.3h2.1M100.2 150.7a.64 .64 0 0 0 .6 .4 .64 .64 0 0 0 .6-.4M100.2 150.6h1.2M100.2 150.3h1.1M100.3 150.1l.5-.2a.54 .54 0 0 1 .6 .5v.5a.64 .64 0 0 1-.6 .5 .64 .64 0 0 1-.6-.5v-.5z"/>
<path d="M101.8 149.3h.1M101.8 149.3l.2 .2M102 149.5l.5 .4M102.5 152.2h.4v1.5M102.5 150.3h11.6M102.5 150.6h11.6M102.9 153.7v.1M103.7 153.8h.4v1h-.4M103.7 153.8v1M110.8 154.1a2.37 2.37 0 0 1 2.4-1.3 1.5 1.5 0 0 1 .7 2.5 2.37 2.37 0 0 1-2.4 1.3 1.5 1.5 0 0 1-.7-2.5zM114.1 150.6a2.33 2.33 0 0 1 2.3 2.3M114.1 150.3a2.67 2.67 0 0 1 2.6 2.6"/>
<path d="M114.1 150.3v.3M116.4 152.9h.3M116.4 152.9v39.4M116.7 152.9v39.4M76.5 172.9l.2-1.6h.2a18.8 18.8 0 0 0 4.2 12.7l-.3 .1-1-1.2M76.5 172.9a17.9 17.9 0 0 0 3.3 10M76.5 172.9l.5 .1M77 173a17.4 17.4 0 0 0 3.1 9.6M77 172.1v.9M80.1 161.9l.4 .2M80.5 162.1l-.5 .7M81.8 160l-1.7 1.9"/>
<path d="M82.1 160.3l-2.6 3.2-.2-.2 .8-1.4M82.1 160.3v.1M82.1 160.4a17.3 17.3 0 0 0 0 24.5 17.3 17.3 0 0 0 24.6 0M108.3 162.1l.5 .7M108.7 161.9l-.4 .2M111.8 172.2v.8M111.8 173a17.4 17.4 0 0 1-3.1 9.6M112.2 172.9l-.1-1.6h-.3a18.8 18.8 0 0 1-4.1 12.7l.2 .1 1.1-1.2M112.2 172.9a17.9 17.9 0 0 1-3.2 10M112.2 172.9l-.4 .1M72 192.3a2.67 2.67 0 0 0 2.7 2.7M72 192.3h.4"/>
<path d="M72.4 192.3a2.33 2.33 0 0 0 2.3 2.4M74.7 194.7v.3M74.7 194.7h39.4M74.7 195h39.4M75.9 189a1.5 1.5 0 0 1 2.1 0 1.5 1.5 0 0 1 0 2.1 2.38 2.38 0 0 1-2.4 1.4 1.5 1.5 0 0 1-.7-2.5zM80.1 182.6l.5 .6M80.1 182.6l-.3 .3M88.5 189l.8 .3M89.2 189.7l-1.6-.6 .1-.3a18.8 18.8 0 0 0 13.4 0v.3l-1.5 .6M89.2 189.7a17.9 17.9 0 0 0 10.4 0M89.3 189.3a17.4 17.4 0 0 0 10.2 0M89.3 189.3l-.1 .4"/>
<path d="M99.5 189.3l.1 .4M100.2 189l-.7 .3M106.7 184.9l.4 .4M108.7 182.6l-.5 .7M108.7 182.6l.3 .3M110.8 189a1.5 1.5 0 0 1 2.1 0 2.38 2.38 0 0 1 1.4 2.5 1.5 1.5 0 0 1-2.5 .6 2.38 2.38 0 0 1-1.4-2.4zM114.1 194.7v.3M116.4 192.3a2.33 2.33 0 0 1-2.3 2.4M116.4 192.3h.3M116.7 192.3a2.67 2.67 0 0 1-2.6 2.7"/>
<circle cx="94.4" cy="38.7" r="19.8"/>
<circle cx="94.4" cy="38.7" r="14"/>
<circle cx="94.4" cy="38.7" r="13.8"/>
<circle cx="94.4" cy="38.7" r="18.3"/>
<circle cx="94.4" cy="38.7" r="6.8"/>
<circle cx="27.6" cy="90.2" r="14"/>
<circle cx="94.4" cy="95.2" r="1.1"/>
<circle cx="94.4" cy="172.6" r="14.6"/>
<circle cx="94.4" cy="172.6" r="14"/>
<circle cx="94.4" cy="172.6" r="15"/>
<circle cx="94.4" cy="172.6" r="8.9"/>
<circle cx="94.4" cy="172.6" r="13.3"/>
<circle cx="94.4" cy="172.6" r="16.7"/>
<circle cx="94.4" cy="172.6" r="9.5"/>
</g>
<text font-size="6.3" x="228.3" y="174">MISCO</text>
<text font-size="4.9" fill="#0a0605" x="249" y="13.1">SH-4053</text>
<text font-size="4.2" fill="#0a0605" x="248" y="205.6">SH-4053</text>
<text font-size="3.9" x="214.3" y="196.9">HIGH FREQUENCY SPEAKER</text>
<text font-size="3.2" fill="#0a0605" x="209" y="205.6">EN22ER-4B / S11-034 V1</text>
<g font-size="2.8" fill="#0040ff">
<text x="73.9" y="13.9">2.590</text>
<text x="82.7" y="13.9">65.79</text>
<text x="91.5" y="13.9">SQUARE GASKET</text>
<text x="20.7" y="71">SCALE 4 : 3</text>
<text x="21.8" y="67.9">DETAIL A</text>
<text x="78.6" y="66.7">2.640</text>
<text x="87.4" y="66.7">67.06</text>
<text x="97" y="66.7">SQUARE</text>
<text x="57.1" y="76.4">POLARITY TO BE INDICATED</text>
<text x="58" y="82.5">EXTERIOR OF THE BASKET</text>
<text x="58.9" y="79.5">ON TERMINAL OR ON THE</text>
<text x="126.7" y="82.8">.130±.01</text>
<text x="139.3" y="82.8">3.30±0.25</text>
<text x="135.8" y="99.6">1.417</text>
<text x="144.5" y="99.6">36</text>
<text x="40.5" y="106.3">(2) .205</text>
<text x="51.9" y="106.3">5.20</text>
<text x="59.9" y="106.3">TYP.</text>
<text x="43.1" y="109.4">FASTON WIDTH</text>
<text x="116.7" y="112">MOTOR HEIGHT</text>
<text x="119.1" y="108.9">.517</text>
<text x="126.4" y="108.9">13.13</text>
<text x="50.3" y="117.4">1.125</text>
<text x="59" y="117.4">28.58</text>
<text x="45.2" y="120.5">MOTOR DIAMETER</text>
<text x="81.4" y="130.3">DROP-IN DIAMETER</text>
<text x="89.1" y="127.2">2.165</text>
<text x="97.9" y="127.2">55</text>
<text x="127.7" y="156.9">.177</text>
<text x="134.9" y="156.9">4.50</text>
<text x="138.6" y="163.7">.259</text>
<text x="145.9" y="163.7">6.57</text>
<text x="90.6" y="203.4">2.998</text>
<text x="99.4" y="203.4">76.14</text>
<text x="109" y="203.4">MOUNTING DIAMETER</text>
<text x="7.3" y="208">ALL PARTS AND COMPLETE ASSEMBLY TO BE ROHS COMPLIANT.</text>
</g>
<g font-size="2.8">
<text x="245.1" y="18.5">B</text>
<text x="221.1" y="179.4">2637 32ND AVENUE SOUTH</text>
<text x="222.3" y="182.2">MINNEAPOLIS, MN 55406</text>
<text x="223.3" y="185">PHONE #: 612-825-1010</text>
<text x="225.5" y="187.8">FAX #: 612-825-7010</text>
<text x="202.4" y="205.5">A</text>
<text x="268.5" y="205.6">B</text>
</g>
<text font-size="2.5" x="246.6" y="117.5" transform="rotate(-90 246.6 117.5)">DRAWING REVISION RECORD</text>
<g font-size="2.3" fill="#0a0605">
<text x="265.7" y="19.7" transform="rotate(-90 265.7 19.7)">DAW</text>
<text x="270.7" y="19.8" transform="rotate(-90 270.7 19.8)">DAW</text>
<text x="266" y="165.9" transform="rotate(-90 266 165.9)">B</text>
<text x="270.9" y="166.1" transform="rotate(-90 270.9 166.1)">A</text>
</g>
<g font-size="2.3">
<text x="266" y="148.2" transform="rotate(-90 266 148.2)">UDATED PRINT &amp; NOTES</text>
<text x="271" y="148.3" transform="rotate(-90 271 148.3)">INITIAL RELEASE OF PRINT FOR DEVELOPMENT.</text>
<text x="265.9" y="159.3" transform="rotate(-90 265.9 159.3)">6-9-11</text>
<text x="270.9" y="159.5" transform="rotate(-90 270.9 159.5)">3-28-11</text>
</g>
<g font-size="2.1">
<text x="171.2" y="172">INCHES [MILLIMETERS)</text>
<text x="200.9" y="192.5">DRAWING TITLE:</text>
</g>
<text font-size="2" x="165.2" y="185.9">PROPRIETARY AND CONFIDENTIAL</text>
<g font-size="1.8">
<text x="243.7" y="8.5">DRAWING NO.:</text>
<text x="243.9" y="15.6">REV.</text>
<text x="161.6" y="171.2">UNITS:</text>
<text x="169.7" y="168.8">UNLESS OTHERWISE SPECIFIED:</text>
<text x="161.9" y="174.5">TOLERANCES ARE:</text>
<text x="165.6" y="187.7">THE INFORMATION CONTAINED IN THIS</text>
<text x="166.5" y="189.5">DRAWING IS THE SOLE PROPERTY OF</text>
<text x="168.1" y="191.3">MISCO. ANY REPRODUCTION IN</text>
<text x="162.3" y="194.8">WRITTEN PERMISSION OF MISCO IS PROHIBITED.</text>
<text x="166.7" y="193">PART OR AS A WHOLE WITHOUT THE</text>
<text x="171.2" y="199">DAW</text>
<text x="172.2" y="203.9">DD</text>
<text x="189.7" y="199">28-MAR-11</text>
<text x="189.9" y="203.9">28-MAR-11</text>
<text x="200.9" y="202">SIZE</text>
<text x="207.8" y="202.1">PART NO.:</text>
<text x="244.8" y="202.1">DRAWING NO.:</text>
<text x="266.4" y="202.1">REV.</text>
<text x="171.8" y="208.7">AG</text>
<text x="189.9" y="208.7">28-MAR-11</text>
</g>
<g font-size="1.8" fill="#0a0605">
<text x="233.5" y="209.2">DO NOT SCALE DRAWING</text>
<text x="260.1" y="209.2">SHEET 1 OF 1</text>
</g>
<g font-size="1.7">
<text x="250.7" y="20" transform="rotate(-90 250.7 20)">REV BY</text>
<text x="251.5" y="105.7" transform="rotate(-90 251.5 105.7)">DESCRIPTION</text>
<text x="251.5" y="157.7" transform="rotate(-90 251.5 157.7)">DATE</text>
<text x="251.5" y="166.5" transform="rotate(-90 251.5 166.5)">REV</text>
<text x="206.7" y="209.2">SCALE: 2:3</text>
</g>
<g font-size="1.4">
<text x="170.7" y="178.8">X.XXX [X.XX]</text>
<text x="170.7" y="177.4">X.XX [X.X]</text>
<text x="170.7" y="176">X.X [X.]</text>
<text x="180.7" y="176">=</text>
<text x="180.9" y="177.4">=</text>
<text x="181" y="178.8">=</text>
<text x="184.5" y="176">0.030 [1.0]</text>
<text x="184.6" y="177.4">0.010 [0.25]</text>
<text x="184.8" y="178.8">0.005 [0.10]</text>
<text x="170.7" y="183.1">FRACTIONS</text>
<text x="170.7" y="180.2">ANGLES</text>
<text x="170.7" y="181.7">HOLES</text>
<text x="181.1" y="180.2">=</text>
<text x="181.1" y="181.7">=</text>
<text x="181.3" y="183.1">=</text>
<text x="184.9" y="180.2">2</text>
<text x="184.9" y="181.7">0.002 [0.05]</text>
<text x="185" y="183.1">1/64&quot;</text>
<text x="162.1" y="196.9">MODELED AND DETAILED BY:</text>
<text x="192.4" y="196.9">DATE</text>
<text x="162" y="201.7">CHECKED BY:</text>
<text x="192.4" y="202">DATE</text>
<text x="162" y="206.6">APPROVED BY:</text>
<text x="192.4" y="206.6">DATE</text>
</g>
<text font-size=".9" x="207.2" y="206.6" transform="rotate(-90 207.2 206.6)">SOLIDWORKS</text>
</svg>
